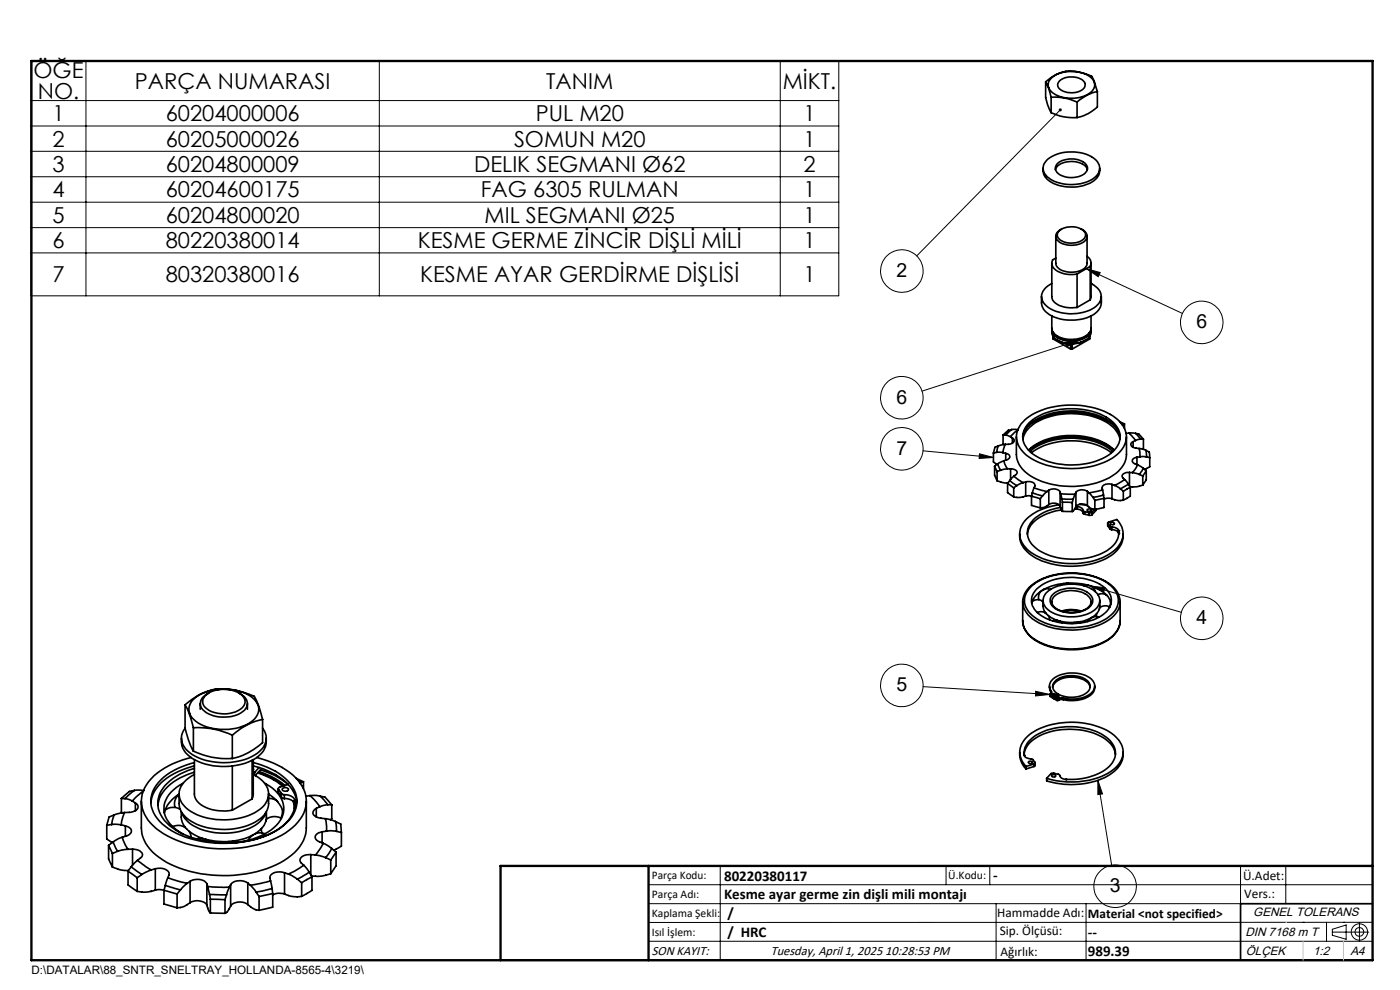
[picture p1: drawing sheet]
<svg xmlns="http://www.w3.org/2000/svg" width="297mm" height="210mm" viewBox="0 0 297 210" stroke-linecap="round" stroke-linejoin="round" font-family="sans-serif">
<g fill="none" stroke="#000" stroke-width=".35">
<path d="M221.8 17.3l.6 1.4 .6 1.9M221.8 17.3a7.9 7.9 0 0 1 9.1-1.4 1.93 1.93 0 0 1 1.3 1.6l.6 1.9M221.8 17.3v3.4l.4 1.6 .8 1.6M223.1 16.5a7.1 7.1 0 0 1 8.6 .2 2.09 2.09 0 0 1-1 3.4 7.4 7.4 0 0 1-7.7-.7 1.86 1.86 0 0 1 .1-2.9zM224.8 17.1a4.1 4.1 0 0 1 5.2 .3 1.46 1.46 0 0 1-1.3 2.1 3.8 3.8 0 0 1-4.2-1.1l-.1-.6zM232.8 19.4a9 9 0 0 0-4.3 2.3M232.8 19.4v3.3a9.4 9.4 0 0 1-4.3 2.2M221.3 35.7a3.4 3.4 0 0 0 2.9 3.5 8.7 8.7 0 0 0 8.5-1.4l.5-.9 .1-1.2M222.1 34a8.7 8.7 0 0 1 10.5 0 2.5 2.5 0 0 1-1 4.1 9 9 0 0 1-9.5-.6 2.31 2.31 0 0 1 0-3.5zM223 20.6a11 11 0 0 1 5.5 1.1M223 23.9a10.8 10.8 0 0 0 5.5 1M223 20.6v3.3"/>
<path d="M223.9 36a3.3 3.3 0 0 1 3.5-1.8 3.3 3.3 0 0 1 3.3 1.8M224.4 34.6a4.8 4.8 0 0 1 6 .3 1.52 1.52 0 0 1-.9 2.3 4.9 4.9 0 0 1-5.3-.6 1.3 1.3 0 0 1 .2-2zM228.5 21.7v3.2M223.1 55.8v7.1a2.65 2.65 0 0 0 2.5 2.2l1.4 .2 1.5-.1M224 50.1v5.7a2.33 2.33 0 0 0 2.2 1.8 4.3 4.3 0 0 0 4.2-1.1l.2-.5v-5.9M224 54.7a1.31 1.31 0 0 0-.9 1.1 1.31 1.31 0 0 0 .6 1.3 5.7 5.7 0 0 0 4.8 1M224.6 49.1a4.2 4.2 0 0 1 5.5 .1 1.43 1.43 0 0 1-1.1 2.1 3.9 3.9 0 0 1-4.6-1l-.1-.7zM225.2 48.6a1.52 1.52 0 0 0-1.2 1.5 1.52 1.52 0 0 0 1.1 1.5 5 5 0 0 0 5.1-.6 1.45 1.45 0 0 0-.8-2.4M228.5 58.1v7.1M230.6 54.4a1.61 1.61 0 0 1 .7 2.1M231.3 56.5l-2.8 1.6M231.3 56.5v7.1"/>
<path d="M231.5 55.8v7.2l-.2 .6M220.9 62.9a4.2 4.2 0 0 0 .3 2.3 6.6 6.6 0 0 0 6.2 2.7 7 7 0 0 0 5.9-2.4l.3-1.2v-1.4M223.1 60.1a3.1 3.1 0 0 0-2 3.4 5.3 5.3 0 0 0 4.5 2.9 8.6 8.6 0 0 0 7.4-2 2.53 2.53 0 0 0-.8-3.8l-.7-.5M223.1 67v2.6a2.65 2.65 0 0 0 2.4 2.2 5.7 5.7 0 0 0 5.7-1.3l.3-.8v-2.7M223.1 69.8a2.35 2.35 0 0 0 2 2.2 5.8 5.8 0 0 0 6.1-1.2l.3-1M223.1 69.9a2.12 2.12 0 0 0 1.2 2.3M223.4 70.5a4.7 4.7 0 0 0 5 1.7 3.9 3.9 0 0 0 2.8-1.7M223.4 71.8v.1M223.4 71.4v.5M223.4 71.9l3.7 2.1M224.3 72.2l1.4 .6 1.4 .1M227.1 72.9h.4"/>
<path d="M227.1 74h.4M227.1 72.9v1.1M227.5 72.9v1.1M230.3 72.2l-1.5 .6-1.3 .1M231.1 71.8v.1M231.1 71.4v.5M231.1 71.9l-3.6 2.1M231.3 63.6l-2.8 1.6M231.5 69.9a2.63 2.63 0 0 1-2.7 2.8 6.9 6.9 0 0 1-4.5-.5M210.7 96.1v1.9l.8 .5M211 98.9l.5 1.1M211 98.9v1.9l.5 1.2"/>
<path d="M211.4 95.9l-.7 .2M211.4 95.9l1.4 .1M211.6 98.4l.7 1.4M211.6 98.4l-.6 .5M211.8 94.6l-.4 1.3M211.8 94.6l-.7 .3-.4 1.2M212.3 99.8l-.8 .2M212.8 96l.6 .2M212.8 92.3h.5M212.8 92.3l.1 2M212.9 97.7l.8 1.7M212.9 97.7l-1.3 .7"/>
<path d="M213.3 94.3l-.5 1.7M213.3 94.3l-1.5 .3M213.3 92.3l1 .3M213.4 96.2a.71 .71 0 0 1 .8 .6 .71 .71 0 0 1-.7 .8l-.6 .1M213.4 96.2v1.4M213.7 99.4l-1.4 .4M213.7 99.4h.7M214.3 92.6l.5 .3M214.4 99.4a1.04 1.04 0 0 1 1.3 1l-.6 .6M214.4 99.4v2.3M214.6 91.1l-1.3 1.2M214.6 91.1h1.4"/>
<path d="M214.6 91.1l-.7 .2-1.1 1M214.8 92.9a.65 .65 0 0 1 .3 .8 .65 .65 0 0 1-.6 .4l-1.2 .2M214.8 92.9v1.1M215.6 92.7v3.7a6.2 6.2 0 0 0 4.2 5.2 17.9 17.9 0 0 0 16.6-.9 5.4 5.4 0 0 0 2.6-4.3v-3.7M215.9 91.2l-1.6 1.4M217 92.9a5.7 5.7 0 0 1 3.8-4.4 15.8 15.8 0 0 1 14.8 1.1 4.9 4.9 0 0 1 2 3.3M217 93.2a5.9 5.9 0 0 1 3.8-4.1 15.8 15.8 0 0 1 14.8 1.1 5 5 0 0 1 2 3M217.4 89.1a16.4 16.4 0 0 1 13.4-2.9 10.7 10.7 0 0 1 7.6 4.5 4.7 4.7 0 0 1-1.9 6.1 17.5 17.5 0 0 1-18.8-.3 4.6 4.6 0 0 1-.3-7.4zM218.1 90.4a15.4 15.4 0 0 1 13-2.6 12.1 12.1 0 0 1 5.4 2.6M218.2 95.5a14.1 14.1 0 0 1 11.9-2.9 11.3 11.3 0 0 1 6.3 2.9M218.2 95.5a14.8 14.8 0 0 1 11.4-2.7 12.6 12.6 0 0 1 6.8 2.7M218.4 89.6a14.6 14.6 0 0 1 12.4-2.5 9.1 9.1 0 0 1 6.4 3.9 4 4 0 0 1-1.4 5.1 15.1 15.1 0 0 1-12.7 2 8.2 8.2 0 0 1-5.9-4.2 4 4 0 0 1 1.2-4.3z"/>
<path d="M218.5 95.8a13.7 13.7 0 0 1 10.8-2.7 11.7 11.7 0 0 1 6.8 2.7M218.8 96.1a15.5 15.5 0 0 1 14-1.7l1.8 .8 1.2 .9M237.5 89.4l1 .5M237.9 89.8l.3 .2M238.2 90l-.1 .1M238.5 89.9l-.3 .1M238.5 89.9v1M239.5 91.9l1.4 1.5M239.5 91.9h1.4M239.5 91.9l-.6 .1M240.4 93.7a.62 .62 0 0 0-.5 .7 .62 .62 0 0 0 .6 .5l1.2 .2M240.4 93.7v1.2"/>
<path d="M240.9 93.4l-.5 .3M240.9 91.9l1.1 1.3M240.9 91.9l.7 .2 1 1.1M241.2 97a.74 .74 0 0 0-.8 .3 .74 .74 0 0 0 0 .9l.9 .4M241.2 97v1.6M241.3 98.6l-1.1 1.7M241.3 98.6l1.3 .7M241.7 95.1l.1 1.8M241.7 95.1l1.4 .4M241.8 96.9h1.4M241.8 96.9l-.6 .1M242 93.2l-1.1 .2"/>
<path d="M242 93.2h.6M242.6 99.3l-.9 1.3M242.6 99.3l.6 .6M242.6 93.2v1.9l-.2 .2M243.1 95.5l.1 1.4M243.1 95.5l.7 .4 .1 1.2M243.2 99.9l-.8 1.1M243.2 99.9v1.9l-.8 1.1M243.2 96.9l.7 .2M243.9 97.1v1.9l-1 .6M211.5 102l1.1 .3 1.2 .2M211.5 100v2"/>
<path d="M213.7 102.5l1.4 1M213.7 102.5v2l1.4 .9M214.2 101.9l1.5 1.1M214.2 101.9l-.5 .6M215.1 103.5v1.9M215.1 101l1.9 1.4M215.1 101l-.9 .9M215.7 103l-.6 .5M216.3 113.2a5.5 5.5 0 0 0 3.5 5.2 16.8 16.8 0 0 0 16.4-.9 4.9 4.9 0 0 0 2.1-4.3M217 102.4l-1.3 .6M217.6 102.2a1.33 1.33 0 0 1 1.9 .9l-.1 .4M217.6 105.2l-1.6 .3-.9-.1"/>
<path d="M217.6 105.2l1.3 .1M217.6 102.2l-.6 .2M217.6 102.2v3M218.8 105.3l1.9 .5M218.8 105.3v1.9l1.9 .5M219 104.6l2.2 .6M219 104.6l-.2 .7M219.4 103.5l2.7 .8M219.4 103.5l-.4 1.1M220.7 105.8v1.9M221.2 105.2l-.5 .6M222.1 104.3l-.9 .9"/>
<path d="M222.5 104a1.77 1.77 0 0 1 2.4 .4M222.5 107l-1.1 .7h-.7M222.5 107a1.82 1.82 0 0 1 2.4 .4M222.5 104l-.4 .3M222.5 104v3M224.7 107.1a10.8 10.8 0 0 0-7.6 3.8 4.2 4.2 0 0 0 1.2 6 16.7 16.7 0 0 0 14.4 1.8 7.7 7.7 0 0 0 5.5-4.6 4.2 4.2 0 0 0-1.3-3.9l-1.8 .6-.1 .3 .4 .5M224.9 107.4l.5 1.1M224.9 104.4l.1 .3M224.9 104.4v3M225 107.6a9.9 9.9 0 0 0-6.4 3.4 3.8 3.8 0 0 0 1.5 5.5 14.6 14.6 0 0 0 15.2 0 4.2 4.2 0 0 0 2-3.9M225 104.7l3.1 .1M225 104.7l.2 1.1"/>
<path d="M225.1 108.2a9.3 9.3 0 0 0-6.7 3.7l-.5 1.4M225.2 105.8l2.4 .1M225.2 105.8l.2 .7M225.4 106.5l2.1 .1M225.4 108.5h2.1M225.4 106.5v2M227.5 106.6v1.9M227.6 105.9l-.1 .7M228 108h.5M228.1 104.8l-.5 1.1M228.2 107.5l-.4 .8-.3 .2M228.2 104.4l-.1 .4"/>
<path d="M228.2 104.4v3.1M228.3 107.4h.2M228.5 107.4a1.25 1.25 0 0 1 1.3 .9M228.5 107.4h.1M228.5 108a1.25 1.25 0 0 1 1.3 .8M228.5 107.4v.6M229 107l1.6 .2M229.8 108.3l.3 .2M229.8 108.8l.3 .3M229.8 108.3v.5M230.1 108.5l.9 .3M230.1 109.1l.9 .2"/>
<path d="M230.1 108.5v.6M230.6 108.2a.46 .46 0 0 1 .5-.3 .46 .46 0 0 1 .4 .4 .5 .5 0 0 1-.9-.1zM230.7 104.2a1.86 1.86 0 0 0-2.5 .2M230.7 107.3l.9 .6 .7 .2M230.7 107.3a1.86 1.86 0 0 0-2.5 .2M230.7 104.2l.3 .4M230.7 104.2v3.1M231 104.6l.9 .9M231 108.8v.5M231.6 108.6l-.6 .2M231.6 109.2l-.6 .1M231.6 108.6v.6"/>
<path d="M231.9 105.5l.4 .6M232.2 108l-.6 .6M232.3 106.1v2M232.6 108v.2l-1 1M233.9 103.9l-2.9 .7M233.9 103.9l.2 1.1M234.1 105l-2.2 .5M234.1 105l.1 .7M234.2 105.7l-1.9 .4M234.2 105.7v2l-1.9 .4M235 111.5v.1M235 110.9v.7"/>
<path d="M235 111.6l.4 .6M235.4 111.6l.5 .2M235.4 112.2l.5 .2M235.4 111.6v.6M235.6 110.9a.46 .46 0 0 1 .5-.1 .46 .46 0 0 1 .3 .4 .42 .42 0 0 1-.5 .1 .42 .42 0 0 1-.3-.4zM235.9 111.8a1.53 1.53 0 0 1 1.4 .8M235.9 112.4a1.44 1.44 0 0 1 1.4 .7M235.9 111.8v.6M235.9 102.8a1.58 1.58 0 0 0-2.1 .6l.1 .5M235.9 105.8l1.3 .4 1.1-.1M235.9 105.8l-1.1-.1-.6 .2M235.9 102.8l.5 .2"/>
<path d="M235.9 102.8v3M236.4 103l1.3 .7M237.3 112.6h.1M237.3 113.1h.1M237.3 112.6v.5M237.3 113.1v.2M237.7 103.7l.6 .5M238.3 104.2v1.9M238.6 101.7l-2.2 1.3M238.6 101.7l.8 1M239.4 102.7l-1.7 1M239.4 102.7l.4 .7"/>
<path d="M239.6 100.2a1.25 1.25 0 0 0-1.5 .9l.5 .6M239.6 100.2l.6 .1M239.6 100.2v2.9M239.8 103.4l-1.5 .8M239.8 103.4v1.9l-1.5 .8M240.2 100.3l1.5 .3M241.7 100.6l.7 .4M242.4 102.9l-1.2 .3h-1.5M242.4 101v1.9M217 131.6a6 6 0 0 0 4.3 5.1 15.4 15.4 0 0 0 14.5-1.5 4.8 4.8 0 0 0 1.8-3.6M217 127.7a5.5 5.5 0 0 0 3.6 4.5 16 16 0 0 0 14.8-.8 4.7 4.7 0 0 0 2.2-3.7M218.3 124.7a14.3 14.3 0 0 1 12.9-2.7 9 9 0 0 1 6 3.9l.4 1.7v4.1a5.2 5.2 0 0 1-3.2 4.4 15.7 15.7 0 0 1-15.4-.8 4.9 4.9 0 0 1-2-3.6v-4.1a4.5 4.5 0 0 1 1.3-2.9z"/>
<path d="M218.6 124.6a12.6 12.6 0 0 1 9.2-3 12 12 0 0 1 8.3 3.1 3.8 3.8 0 0 1-.7 6 14.9 14.9 0 0 1-12.4 1.9 8 8 0 0 1-5.4-3.9 3.7 3.7 0 0 1 1-4.1zM219 127.6a1.89 1.89 0 0 1 2.3 0M219.9 125a12 12 0 0 1 11.2-2 6.1 6.1 0 0 1 4.6 3.7 4 4 0 0 1-2.7 4.3 12.8 12.8 0 0 1-12.6-.8 3.3 3.3 0 0 1-.5-5.2zM220.1 129.9l.7-.2 1 .3M221.1 125.3l-.6 .7-.1 1.2M221.3 127.4v1.5l.6 1.2M221.4 125.1a4.9 4.9 0 0 0-2.5 2.9M221.8 130h.1M221.8 129.9l-.1 .1M221.9 130.1a5.4 5.4 0 0 0 2.5 1.5M222.1 125.6a8.7 8.7 0 0 1 10.5 .1 2.43 2.43 0 0 1-.9 4 8.8 8.8 0 0 1-9.7-.7 2.32 2.32 0 0 1 .1-3.4zM222.4 130.6l.3 .9"/>
<path d="M222.9 125l-.8-.1-.7 .2M223.1 127.6v.1M223.3 131.7l.5-.1 .9 .1M223.5 125.9a6.7 6.7 0 0 1 7.6 .1 1.85 1.85 0 0 1-.5 3.2 6.7 6.7 0 0 1-7.3-.6 1.75 1.75 0 0 1 .2-2.7zM223.9 126.3a6 6 0 0 1 7.2 .4 1.6 1.6 0 0 1-.8 2.5 6.3 6.3 0 0 1-6.8-.6 1.53 1.53 0 0 1 .4-2.3zM224.7 131.7l.7 .4M224.7 131.7l1.3 .3h2M225.2 129.6a6.7 6.7 0 0 1 4.1 0M225.5 129.7a6.7 6.7 0 0 1 3.6 0M225.7 123.8a10.5 10.5 0 0 0-4.3 1.3M226.3 123.7a14.9 14.9 0 0 1 4.6 .4M227 123.9a1.82 1.82 0 0 0-2.1 .3"/>
<path d="M229.2 132.1l-.8-.1-1 .3M229.9 124.2a1.83 1.83 0 0 1 2.5 1.3M231.3 124.3a5.7 5.7 0 0 1 4.4 3.7M231.5 131.1a7.1 7.1 0 0 1-3 .9M231.7 131l-.6 .4-.3 .5M232.6 130.2l.1 .6M232.9 126.1a1.9 1.9 0 0 1 1.8 .1M233.1 130.9l-.8-.1-.7 .2M233.3 127.4v1.2a2.95 2.95 0 0 1-1.6 2.4M235.4 128.8a2 2 0 0 0-2.1 .1M235.6 127.5v.5l-.3 .7M38.5 156.6a4.6 4.6 0 0 0 3 4.6 13.9 13.9 0 0 0 13.1-.6 4.2 4.2 0 0 0 1.9-4"/>
<path d="M39.3 149.5l.6 1.3 1.1 3.6M39.3 149.5a12.4 12.4 0 0 1 7.4-3.4l3.5 .4 3.7 1.2 1 2 .8 2.9M39.3 149.5v4.9l.6 2.4 1.1 2.5M40.7 148.7a9.8 9.8 0 0 1 8.6-2.4 6.4 6.4 0 0 1 5.5 3.5 3.5 3.5 0 0 1-2.2 3.8 11.3 11.3 0 0 1-11.1-.6 2.89 2.89 0 0 1-.8-4.3zM41 154.4a17.2 17.2 0 0 1 8.3 1.6M41 159.3a16.6 16.6 0 0 0 8.3 1.6M41 154.4v4.9M42.5 149.3v1.2M43.4 147.7a6.3 6.3 0 0 1 8-.1 1.76 1.76 0 0 1-.5 2.9 6.6 6.6 0 0 1-7.3-.4 1.67 1.67 0 0 1-.2-2.4zM44.3 147a2.25 2.25 0 0 0-1.3 3.5 7.2 7.2 0 0 0 8.9 .1 2.1 2.1 0 0 0-.9-3.4l-.3-.2M49.3 156v4.9M52.5 149.3v1.2"/>
<path d="M55.7 152.6a13.6 13.6 0 0 0-6.4 3.4M55.7 152.6v4.9a14.1 14.1 0 0 1-6.4 3.4M55.7 154.5a3.5 3.5 0 0 1-1.1 5.3 13.6 13.6 0 0 1-14.3-.1 3.5 3.5 0 0 1-1-5.2M216.3 159.6a4.6 4.6 0 0 0 1.4 3.5M222.6 145.5l.1 .9 .3 .6M222.7 147.3v.4M222.7 147.4l.7 .4M222.7 147.4v.3M222.7 147.7l.7 .4M223 146.6l.1 .3-.4 .5M223 146.6a2.17 2.17 0 0 1 1.4-3.2 7 7 0 0 1 7.2 .8 1.99 1.99 0 0 1-.8 3.3 7.2 7.2 0 0 1-5.3 .6M223 146.6v.4"/>
<path d="M223 147h.1M223.2 147.3a.31 .31 0 0 1 .4-.2 .31 .31 0 0 1 .2 .4h-.5zM223.3 145.8a3.7 3.7 0 0 1 4.1-2.2 3.8 3.8 0 0 1 3.8 2l.1 .2M223.4 147.5h.3M223.4 147.8v.3M223.5 147.9l.7 .3M223.5 147.9v.3l.7 .4M223.5 148l-.1 .1M224 147.7a.29 .29 0 0 1 .4-.1 .29 .29 0 0 1 .1 .3h-.4zM224.1 147.9h.4M224.2 148.2l.2 .1M224.2 148.6h.2"/>
<path d="M224.2 148.2v.4M224.4 147.2a1.68 1.68 0 0 1-1.1-1.6 1.68 1.68 0 0 1 1.1-1.6 5.8 5.8 0 0 1 6.4 .5 1.69 1.69 0 0 1-.8 2.8 6.2 6.2 0 0 1-5.5 0l-1 .6M224.4 147.2l-1 .6M224.4 147.2v.1M224.4 148.3v.3M224.7 148.1l-.3 .2M224.7 148.1v.3M224.7 148.4l-.3 .2M225.5 148.1h-.8M225.5 148.4h-.8M225.5 148.1v.3M232.2 145.5a2.43 2.43 0 0 1-1.8 2.5 8.2 8.2 0 0 1-4.9 .4"/>
<path d="M238.3 159.6a5.1 5.1 0 0 1-2.9 4.7 17 17 0 0 1-13.4 1.4v-.6M22.6 175.1v2.9l1.2 .7M23 179.3l.8 1.7M23 179.3v2.9l.8 1.7M23.7 174.9l-1.1 .2M23.7 174.9l2 .1M24 178.6l.9 2M24 178.6l-1 .7M24.2 172.9l-.5 2M24.2 172.9l-1.1 .4-.5 1.8M25.7 175l.9 .2M25.8 169.4h.7"/>
<path d="M25.8 169.4v2.9l.1 .1M26 177.6l.6 1.6 .5 1M26 177.6l-2 1M26.4 172.4l-.5 1.6-.2 1M26.4 172.4l-2.2 .5M26.5 169.4l1.5 .5M26.6 175.2l.4 .1a1.01 1.01 0 0 1 .9 1.1 1.01 1.01 0 0 1-1.1 .9l-.8 .3M26.6 175.2v2.2M28 169.9l.7 .4M28.5 167.7l-2 1.7M28.5 167.7h2.1M28.5 167.7l-1.1 .2-1.6 1.5"/>
<path d="M28.7 170.3a.9 .9 0 0 1 .6 .9 .9 .9 0 0 1-.8 .8l-.7 .3-1.4 .1M28.7 170.3v1.7M30 170v5.6a8.1 8.1 0 0 0 4.5 6.8 26.4 26.4 0 0 0 18.8 2.8 17 17 0 0 0 10.3-5.6 7 7 0 0 0 1.4-4v-5.6M30.4 167.8l-2.4 2.1M36.6 175.4a2.61 2.61 0 0 1 2.7 .1M37.1 171.3a2.7 2.7 0 0 1 .9-2.9 6.4 6.4 0 0 0-3.1 4M38 168.4a6.1 6.1 0 0 0 .6 4 10.3 10.3 0 0 0 8.1 3.5 12 12 0 0 0 9.4-3.1l.6-1a6.4 6.4 0 0 0 .3-3.4M38.2 171.7a2.74 2.74 0 0 0-3.2 .2M38.5 172.2v1.1a4.7 4.7 0 0 0 3.1 4l1.5 .6M38.6 172.4a6.3 6.3 0 0 0 4.6 3.7 13.8 13.8 0 0 0 11.5-1.4l1.3-1.4 .4-.9M38.9 166.1a6.4 6.4 0 0 0-4.1 5.9 7 7 0 0 0 4.1 5M39.2 175.4h.1"/>
<path d="M40.1 176.3l.5 1.3M40.5 160.7a15.5 15.5 0 0 0-9.4 5.8 6.5 6.5 0 0 0 1.4 8.7 22.1 22.1 0 0 0 15.1 4.8 23.8 23.8 0 0 0 13.7-3.8 7.6 7.6 0 0 0 3.6-7.2 9.4 9.4 0 0 0-5-6.2l-2.9-1.3-2.5-.8M41.2 161.1v7.3a3.6 3.6 0 0 0 3 3.1l2.1 .5h1.5l1.5-.1M41.2 164.3a4.8 4.8 0 0 0-3.2 4.6 5.6 5.6 0 0 0 3.8 3.9 14.6 14.6 0 0 0 13.4-1.2 3.9 3.9 0 0 0-.4-6.7l-1.1-.6M41.2 161.8a13.1 13.1 0 0 0-8.5 5.4 5.9 5.9 0 0 0 1.7 7.6 20.6 20.6 0 0 0 14.5 4 18.8 18.8 0 0 0 12-4.3 5.9 5.9 0 0 0-.3-9.3 16.1 16.1 0 0 0-6.9-3.4M41.2 162.4a13.4 13.4 0 0 0-8.5 5.5l-.5 1.3-.2 1.1M41.2 163a11.1 11.1 0 0 0-7.4 5.5 5.7 5.7 0 0 0 2.2 6.6 20.3 20.3 0 0 0 14.2 3.6 16.4 16.4 0 0 0 11-4.7l.7-1.2a4.7 4.7 0 0 0 .6-3.1M41.2 163.8a11.1 11.1 0 0 0-7.4 5.5l-.3 1.5M41.7 178v-.1a2.83 2.83 0 0 1 1.9 .1M43.6 178l.8 .5M43.6 178a16.1 16.1 0 0 0 5 .5M49.3 162.5v9.4"/>
<path d="M50.4 178.7l-.2-.1a2.65 2.65 0 0 0-2.4 .2M53.5 161.3v8.2M53.5 169.5l-4.2 2.4M53.7 177.1l-1 1.1M53.7 161.1v7.5l-.2 .9M53.7 162.4a13.8 13.8 0 0 1 8.4 5.2 5.4 5.4 0 0 1 .9 2.7M53.7 163v.4M54 163.9l-.3 .1M54 163.9v.5M54.2 164.5l1.1-1.2 2.8 1.1 1.7 1 1.3 1M54.6 164l3.4 1.4 2 1.4M54.8 163.9a15.4 15.4 0 0 1 5.4 2.8"/>
<path d="M54.9 163.7l2.7 1 2.9 1.9M55 162.8l-1 1.1M55.5 175.7l.1 1M56.1 166.1a6.7 6.7 0 0 1 4.1 5.6 6.6 6.6 0 0 1-4.1 5.2l-2.4 1.1-3.6 .7M56.2 176.9l-1.2-.2-1 .2M56.5 172.2a4.8 4.8 0 0 1-3.3 5.1l-1.6 .7-2.3 .4M57 169.4h.6l1 .4M57 168.4a6.6 6.6 0 0 1 3.1 4M59 167.3l.1 1M59.1 167.5l.6 .8M59.1 168.3l.6 .8M59.1 167.5v.8"/>
<path d="M59.7 173.6a2.81 2.81 0 0 0-3.2 .2M59.7 168.3l.6 .3M59.7 169.1l.6 .3M59.7 168.3v.8M59.9 167.3a.83 .83 0 0 1 1.3 .2 .73 .73 0 0 1-.7 .3 .73 .73 0 0 1-.6-.5zM59.9 171.8v.7l-.3 1M60.3 168.6a2.05 2.05 0 0 1 2.2 1.1M60.3 169.4a2.05 2.05 0 0 1 2.2 1.1M60.3 168.6v.8M61.1 166.4l-1.7 .6a.32 .32 0 0 0-.3 .1 .32 .32 0 0 0 0 .4M62.2 170l.2 1.5M62.5 169.7h.1"/>
<path d="M62.5 170.5h.1M62.5 169.7v.8M62.5 170.5v.3M62.8 165.1l1.6 .7M63.4 165.7l.5 .3M63.9 166l-.3 .1M64.4 165.8l-.5 .2M64.4 165.8v1.5M65.8 168.8l2 2.3M65.8 168.8l2.1 .1M65.8 168.8l-.9 .1M67.1 171.5a.97 .97 0 0 0-.7 1 .97 .97 0 0 0 .9 .9l1.7 .3"/>
<path d="M67.1 171.5v1.8M67.8 171.1l-.7 .4M67.9 168.9l1.6 1.8M67.9 168.9l1.1 .2 1.4 1.6M68.3 176.5l-.4 .1a1.01 1.01 0 0 0-1 .9 1.01 1.01 0 0 0 .9 1.1l.7 .3M68.3 176.5v2.3M68.5 178.9l-.4 .9-1.2 1.6M68.5 178.9l1.9 1.1M69 173.7l.3 1.6v1M69 173.7l2.2 .6M69.3 176.3l.8-.1 1.3 .1M69.3 176.3l-1 .2"/>
<path d="M69.5 170.7l-1.7 .4M69.5 170.7h.9M70.4 180l-1.3 1.9M70.4 180l.9 .8M70.4 170.7v2.9l-.3 .3M71.2 174.3l.2 2M71.2 174.3l1.1 .5 .1 1.8M71.4 176.3l1 .3M72.4 176.6v2.9l-1.6 .9M217.2 160a5.4 5.4 0 0 1 3.7-4.1 15.1 15.1 0 0 1 13.6 .9 4.7 4.7 0 0 1 2.1 3.2M217.3 160.2a2.16 2.16 0 0 0 1.7 .8l.6 .8-.2 .3M217.3 160.2a4.6 4.6 0 0 1 3-4.5 14.8 14.8 0 0 1 14.2 .6 3.9 3.9 0 0 1 0 7 13.5 13.5 0 0 1-8.4 2"/>
<path d="M217.3 160.2h.1M217.7 162.6a4.3 4.3 0 0 1 .7-6.8 16.5 16.5 0 0 1 17.4-.2 4.5 4.5 0 0 1 2.1 5.4 9.3 9.3 0 0 1-6.9 4.5 18 18 0 0 1-9-.4M217.7 162.6v.5M218.2 161.6a.44 .44 0 0 1 .5-.2 .44 .44 0 0 1 .3 .4 .43 .43 0 0 1-.5 .2 .43 .43 0 0 1-.3-.4zM219.4 162.1l-1.7 .5M219.4 162.1v.5M219.4 162.6l-1.7 .5M219.6 161.8v.6l-.2 .2M222 165.1l1-1a1.92 1.92 0 0 1 2.2 1l.9 .2M223.2 164.4a.42 .42 0 0 1 .4-.1 .42 .42 0 0 1 .3 .4 .42 .42 0 0 1-.4 .1 .42 .42 0 0 1-.3-.4zM226.1 165.3h.1M23.8 183.9l.5 .2a6.1 6.1 0 0 0 2.9 .6"/>
<path d="M23.8 181v2.9M24.9 180.6l-1.1 .4M27.1 180.2l-2.2 .4M27.2 184.8l1.9 1.4M27.2 184.8v2.9l1.9 1.4M27.8 183.9l2.3 1.6M27.8 183.9l-.6 .9M28.1 180.1a1.81 1.81 0 0 1 2.1 1.3 1.71 1.71 0 0 1-1 1.1M28.1 180.1l-1 .1M28.1 180.1v3.4M29.1 186.2v2.9M29.2 182.5l2.9 2"/>
<path d="M29.2 182.5l-1.4 1.4M30.1 185.5l-1 .7M32.1 184.5l-2 1M32.9 184.3a2.54 2.54 0 0 1 3 .9l-.3 1M32.9 188.8l-1.6 .4-2.2-.1M32.9 188.8l.9-.1 1 .1M32.9 184.3l-.8 .2M32.9 184.3v4.5M34.8 188.8l2.8 .8M34.8 188.8v3l2.8 .8M35.1 187.8l3.2 1M35.1 187.8l-.3 1"/>
<path d="M35.6 186.2l4.1 1.2M35.6 186.2l-.5 1.6M37.6 189.6v3M38.3 188.8l-.7 .8M39.7 187.4l-1.4 1.4M40.3 187a2.69 2.69 0 0 1 3.6 .5M40.3 191.5a4.1 4.1 0 0 1-2.7 1.1M40.3 191.5a2.74 2.74 0 0 1 3.6 .5M40.3 187l-.6 .4M40.3 187v4.5M43.9 192l.4 1.2 .3 .5M43.9 187.5l.2 .6"/>
<path d="M43.9 187.5v4.5M44.1 188.1l4.5 .1M44.1 188.1l.3 1.6M44.4 189.7l3.6 .1M44.4 189.7l.2 1M44.6 190.7l3.1 .1M44.6 193.7h3.1M44.6 190.7v3M47.7 190.8v2.9M48 189.8l-.3 1M48.6 188.2l-.6 1.6M48.9 192.2l-.7 1.3-.5 .2"/>
<path d="M48.9 187.7l-.3 .5M48.9 187.7v4.5M52.6 187.3a2.83 2.83 0 0 0-3.7 .4M52.6 191.9l1.3 .9 1.1 .3M52.6 191.9a2.77 2.77 0 0 0-3.7 .3M52.6 187.3l.5 .5M52.6 187.3v4.6M53.1 187.8l1.2 1.5M54.3 189.3l.7 .9M55 190.2v2.9M57.4 186.9l-4.3 .9M57.4 186.9l.3 1.6"/>
<path d="M57.7 188.5l-3.4 .8M57.7 188.5l.2 1M57.9 189.5l-2.9 .7M57.9 189.5v2.9l-2.9 .7M60.4 185.1a2.33 2.33 0 0 0-3.1 .9l.1 .9M60.4 189.6a5.9 5.9 0 0 0 3.6 .5M60.4 189.6l-1.2-.1-1.3 .3M60.4 185.1l.8 .3M60.4 185.1v4.5M61.2 185.4l1.9 1.1M63.1 186.5l.9 .7M64 187.2v2.9"/>
<path d="M64.5 183.5l-3.3 1.9M64.5 183.5l1.1 1.5M65.6 185l-2.5 1.5M65.6 185l.6 1M65.9 181.3a1.99 1.99 0 0 0-2.3 1.1 1.34 1.34 0 0 0 .9 1.1M65.9 181.3l1 .1M65.9 181.3v4.3M66.2 186l-2.2 1.2M66.2 186v2.9l-2.2 1.2M66.9 181.4l2.2 .5M69.1 181.9l1.1 .5M70.2 185.3l-1.9 .5h-2.2"/>
<path d="M70.2 182.4v2.9M71.3 180.8l-1.1 1.6M71.3 180.8v2.8l-1.1 1.7M291.2 191.7h-28v12M106.2 203.7h185"/>
</g>
<g fill="none" stroke="#000" stroke-width=".21">
<path d="M6.6 12.9h171.3v49.9h-171.3zM18.2 12.9v49.9M80.5 12.9v49.9M165.5 12.9v49.9M6.6 21.3h171.3M6.6 26.7h171.3M6.6 32.1h171.3M6.6 37.5h171.3M224.9 23.3l-30.4 31M6.6 42.9h171.3M6.6 48.3h171.3M6.6 53.6h171.3"/>
<path d="M230.5 57l2.9 .8-.4 .9zM230.5 57l20.4 9.5M226 72.6l3.1-.5-2.8 1.4zM229.1 72.1l-33.5 10.9M195.8 95.6l14.9 1.4M207.8 96.3l2.9 .7-3 .3zM231.4 124.3l3 .4-.3 .9zM231.4 124.3l19.2 5.6M195.8 145.7l26.9 1.6M219.7 146.6l3 .7-3 .3zM232.9 165.5l1 2.9-1 .1zM232.9 165.5l2.9 18"/>
<path d="M137.6 187.7h153.6M137.6 191.7h153.6M137.6 199.7h153.6M152.8 183.7v20M200.7 183.7v4M210 183.7v4M211.3 191.7v12M230.4 191.7v12M263.2 183.7v20M272.8 183.7v8M276.4 195.6h.1M281.4 195.6v4.1"/>
<path d="M282.6 197.7h7.8M282.6 197.1l3-.9v3l-3-.8zM285 195.6h.1M288.4 195.8v3.8M291.2 195.6l-153.6 .1"/>
<circle cx="191.3" cy="57.5" r="4.5"/>
<circle cx="254.9" cy="68.4" r="4.5"/>
<circle cx="191.3" cy="95.2" r="4.5"/>
<circle cx="191.3" cy="84.4" r="4.5"/>
<circle cx="254.9" cy="131.2" r="4.5"/>
<circle cx="191.3" cy="145.4" r="4.5"/>
<circle cx="236.6" cy="188" r="4.5"/>
<circle cx="288.4" cy="197.7" r="1.74"/>
<circle cx="288.4" cy="197.7" r=".93"/>
</g>
<path d="M6.7 12.9h284.5v190.8h-284.5zM137.6 183.7v20M291.2 183.7h-185v20" fill="none" stroke="#000" stroke-width=".5"/>
<path d="M272.8 195.6h.1M276.4 199.7v4M285 199.7v4" fill="none" stroke="#c0c0c0" stroke-width=".21"/>
<path d="M226 72.6l3.1-.5-2.8 1.4zM230.5 57l2.9 .8-.4 .9zM231.4 124.3l3 .4-.3 .9zM232.9 165.5l1 2.9-1 .1zM219.7 146.6l3 .7-3 .3zM207.8 96.3l2.9 .7-3 .3zM224.6 23.1a.33 .33 0 0 0 .2 .5 .33 .33 0 0 0 .4-.1 .33 .33 0 0 0 0-.4l-.3 .2 .3-.2-.3-.1z" fill="#000"/>
<g font-size="4.7">
<text x="7.1" y="16.5">ÖĞE</text>
<text x="8" y="21">NO.</text>
<text x="28.6" y="18.8">PARÇA NUMARASI</text>
<text x="115.9" y="18.8">TANIM</text>
<text x="166.1" y="18.8">MİKT.</text>
<text x="11.1" y="25.7">1</text>
<text x="35.1" y="25.7">60204000006</text>
<text x="113.6" y="25.7">PUL M20</text>
<text x="170.5" y="25.7">1</text>
<text x="11.1" y="31.1">2</text>
<text x="35.1" y="31.1">60205000026</text>
<text x="109" y="31.1">SOMUN M20</text>
<text x="170.5" y="31.1">1</text>
<text x="11.1" y="36.5">3</text>
<text x="11.1" y="41.9">4</text>
<text x="35.1" y="36.5">60204800009</text>
<text x="35.1" y="41.9">60204600175</text>
<text x="100.6" y="36.5">DELIK SEGMANI Ø62</text>
<text x="102" y="41.9">FAG 6305 RULMAN</text>
<text x="170.5" y="36.5">2</text>
<text x="170.5" y="41.9">1</text>
<text x="11.1" y="47.2">5</text>
<text x="35.1" y="47.2">60204800020</text>
<text x="102.8" y="47.2">MIL SEGMANI Ø25</text>
<text x="170.5" y="47.2">1</text>
<text x="11.1" y="52.6">6</text>
<text x="35.1" y="52.6">80220380014</text>
<text x="88.6" y="52.6">KESME GERME ZİNCİR DİŞLİ MİLİ</text>
<text x="170.5" y="52.6">1</text>
<text x="11.1" y="59.9">7</text>
<text x="35.1" y="59.9">80320380016</text>
<text x="89.1" y="59.9">KESME AYAR GERDİRME DİŞLİSİ</text>
<text x="170.5" y="59.9">1</text>
</g>
<g font-size="4.1">
<text x="190.2" y="58.8">2</text>
<text x="253.8" y="69.6">6</text>
<text x="190.2" y="85.6">6</text>
<text x="190.2" y="96.5">7</text>
<text x="253.8" y="132.4">4</text>
<text x="190.2" y="146.7">5</text>
<text x="235.4" y="189.3">3</text>
</g>
<g font-size="3.2">
<text x="153.6" y="190.8">Kesme ayar germe zin dişli mili montajı</text>
<text x="153.6" y="186.8">80220380117</text>
<text x="210.7" y="186.6">-</text>
<text x="154.3" y="194.8">/</text>
<text x="154.3" y="198.8">/ HRC</text>
<text x="230.8" y="198.7">--</text>
<text x="230.8" y="202.8">989.39</text>
</g>
<g font-size="2.8">
<text x="263.7" y="186.7">Ü.Adet:</text>
<text x="263.9" y="190.5">Vers.:</text>
<text x="211.5" y="194.5">Hammadde Adı:</text>
<text x="230.8" y="194.7">Material &lt;not specified&gt;</text>
<text x="138.3" y="202.6">SON KAYIT:</text>
<text x="163.5" y="202.6">Tuesday, April 1, 2025 10:28:53 PM</text>
<text x="212.1" y="198.4">Sip. Ölçüsü:</text>
<text x="212.2" y="202.7">Ağırlık:</text>
</g>
<g font-size="2.6">
<text x="265.9" y="194.4">GENEL TOLERANS</text>
<text x="264.2" y="198.5">DIN 7168 m T</text>
<text x="264.3" y="202.6">ÖLÇEK</text>
<text x="278.5" y="202.6">1:2</text>
<text x="286.5" y="202.6">A4</text>
</g>
<g font-size="2.5">
<text x="138.3" y="186.4">Parça Kodu:</text>
<text x="138.3" y="190.5">Parça Adı:</text>
<text x="201.2" y="186.5">Ü.Kodu:</text>
<text x="138.3" y="194.5">Kaplama Şekli:</text>
<text x="138.3" y="198.6">Isıl İşlem:</text>
<text x="6.7" y="206.7">D:\DATALAR\88_SNTR_SNELTRAY_HOLLANDA-8565-4\3219\</text>
</g>
</svg>
